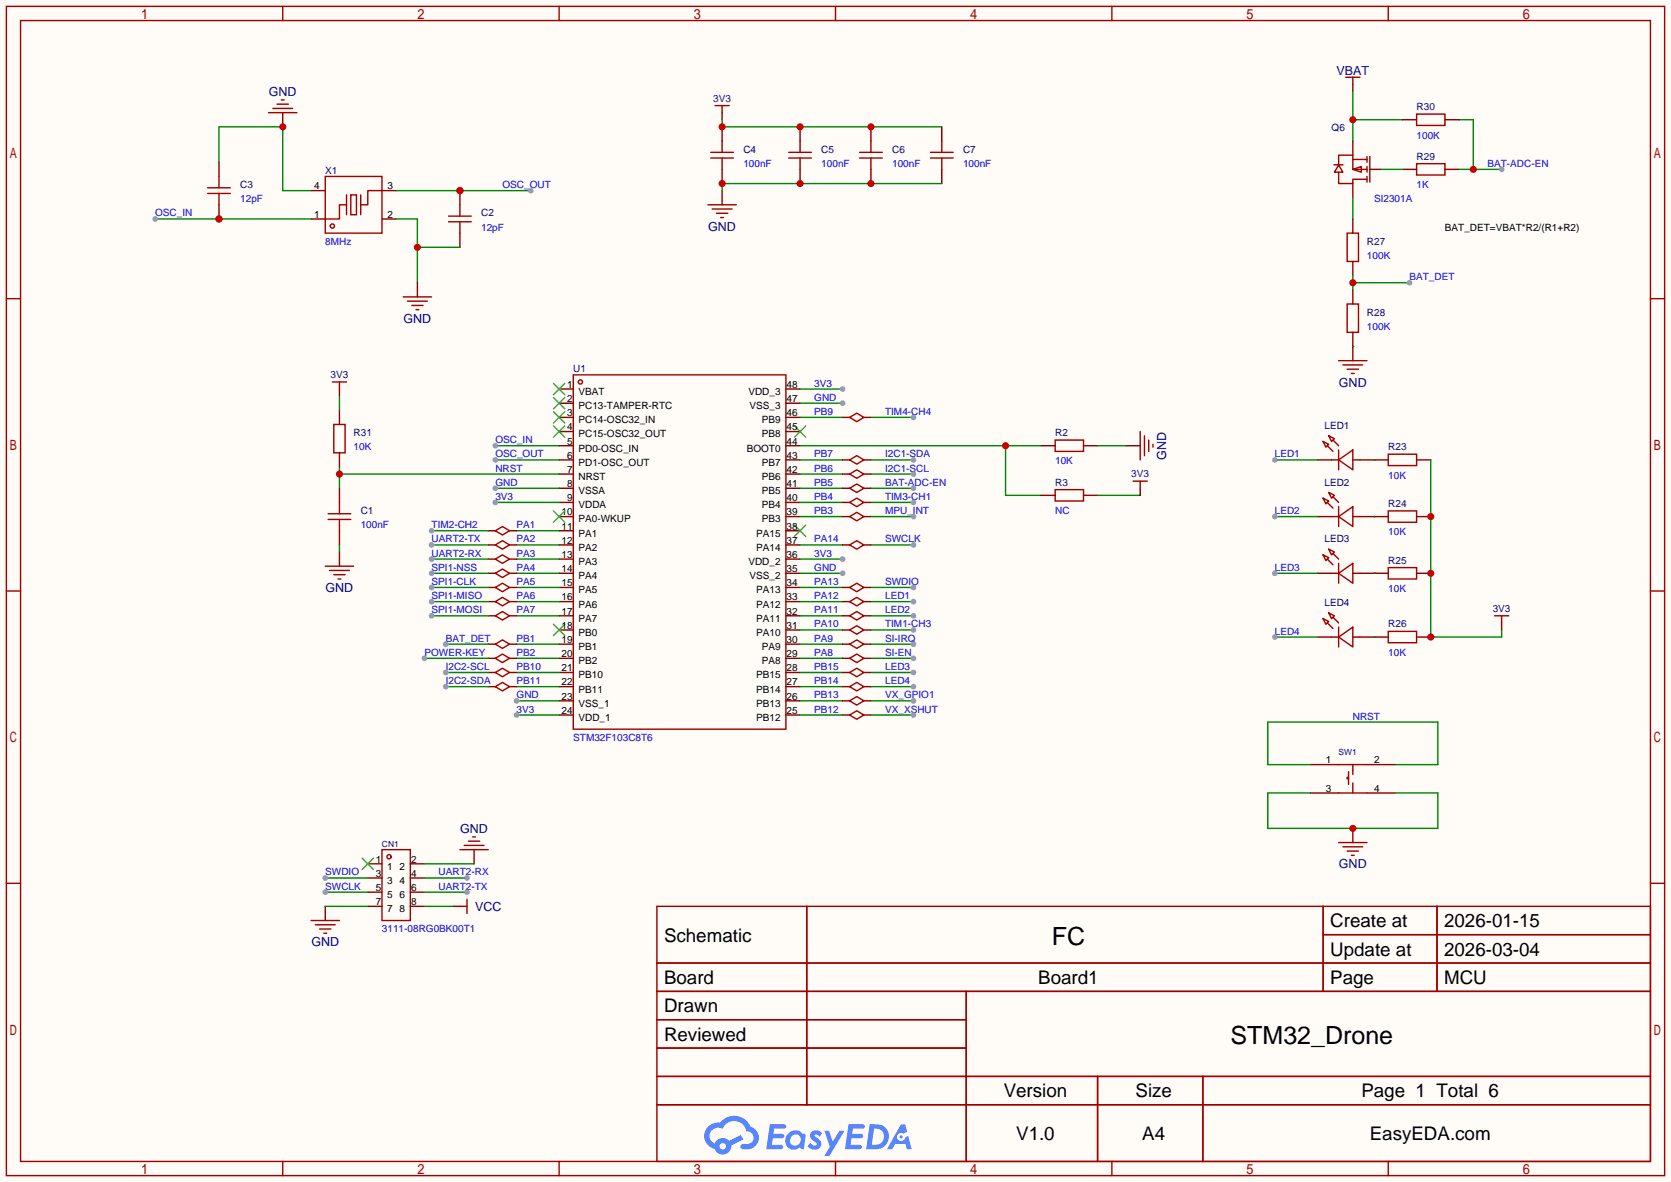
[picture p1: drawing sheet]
<svg xmlns="http://www.w3.org/2000/svg" width="299mm" height="212mm" viewBox="0 0 299 212" stroke-linecap="round" stroke-linejoin="round" font-family="sans-serif">
<path d="M0 0h299.5v211.8h-299.5z" fill="#fffcf7"/>
<g fill="none" stroke="#a10000" stroke-width=".25">
<path d="M1.1 1.1h297.2v209.6h-297.2zM3.7 3.7h292.1v204.5h-292.1zM50.7 1.1v2.6M100.2 1.1v2.6M149.7 1.1v2.6M199.3 1.1v2.6M248.8 1.1v2.6M1.1 53.5h2.6M295.8 53.5h2.5M1.1 105.9h2.6M295.8 105.9h2.5M1.1 158.3h2.6"/>
<path d="M295.8 158.3h2.5M117.7 162.4h178.1v45.8h-178.1zM117.7 172.6h178.1M117.7 177.7h178.1M144.6 162.4v35.6M173.2 177.7v30.5M237.1 162.4v15.3M237.1 167.5h58.7M257.5 162.4v15.3M117.7 182.8h55.5M117.7 192.9h178.1M117.7 187.8h55.5"/>
<path d="M117.7 198h178.1M196.7 192.9v15.3M215.6 192.9v15.3M50.7 208.2v2.5M100.2 208.2v2.5M149.7 208.2v2.5M199.3 208.2v2.5M248.8 208.2v2.5"/>
</g>
<g fill="#5487ff">
<path d="M145.5 202.8a1.3 1.3 0 0 1 1.8 .3l-.4 .6a.54 .54 0 0 0-.9-.2l.1 .2a1.58 1.58 0 0 1 1.1 1.6 1.43 1.43 0 0 1-2.5 .1l.5-.6a.64 .64 0 0 0 .5 .5 .64 .64 0 0 0 .7-.3l-.2-.2a1.6 1.6 0 0 1-1-1.6z"/>
<path d="M147.7 202.7h.9l.7 1.9 1.1-1.9h.9l-2.7 4.5h-.9l1-1.7z"/>
<path d="M138 201.5h1.6a1.31 1.31 0 0 1 1.2 .2 .4 .4 0 0 1-.3 .6h-1.8l-.1 .9h1.6a.4 .4 0 0 1 .4 .4 .4 .4 0 0 1-.4 .4h-1.7l-.2 1.2h.8a1.23 1.23 0 0 1 1.2 .2 .39 .39 0 0 1-.3 .6h-2.7z"/>
<path d="M152.1 201.5h1.6a1.32 1.32 0 0 1 1.3 .2 .39 .39 0 0 1-.4 .6h-1.7l-.2 .9h1.7a.4 .4 0 0 1 .3 .4 .4 .4 0 0 1-.4 .4h-1.7l-.2 1.2h.8a1.23 1.23 0 0 1 1.2 .2 .39 .39 0 0 1-.3 .6h-2.7z"/>
<path d="M161.5 201.5h.7l.4 1.3-.7 .4a.75 .75 0 0 0-1.1 .3 .75 .75 0 0 0 .5 1 .75 .75 0 0 0 .9-.6l.6-.3 .6 2.4h-.9l-.2-1h-1.9l-.5 1h-.9z"/>
<path d="M155.9 201.5l-.7 4.5h1.5a2.27 2.27 0 0 0 2.6-2.3 2.27 2.27 0 0 0-2.7-2.2zM156.6 202.3a1.5 1.5 0 0 1 1.8 1.5 1.5 1.5 0 0 1-1.9 1.4h-.3z"/>
<path d="M141.3 203.1a1.62 1.62 0 0 0-.4 2.1 1.62 1.62 0 0 0 2 .7l.4-.3 .3 .3 .5 .1 .3-2.5-.2-.3h-.4a1.58 1.58 0 0 0-2.5-.1zM141.9 203.6a.98 .98 0 0 1 1.5 .2 .98 .98 0 0 1-.6 1.5 .94 .94 0 0 1-1.2-.4 .94 .94 0 0 1 .3-1.3z"/>
<path d="M126.9 201.9a2.37 2.37 0 0 0 1.2 4 1.54 1.54 0 0 0 1.7 1 1.54 1.54 0 0 0 1.3-1.6l2.1-1.1-.5-.8-2 1.1a1.57 1.57 0 0 0-2.6 .4 1.5 1.5 0 0 1-.8-2.1 1.5 1.5 0 0 1 2.2-.5 2.23 2.23 0 0 1 2.3-1.4 2.23 2.23 0 0 1 2 1.8 1.16 1.16 0 0 1 1.2 1.1 1.16 1.16 0 0 1-1 1.3h-.7a.47 .47 0 0 0-.6 .3 .47 .47 0 0 0 .4 .6 2.23 2.23 0 0 0 2.3-.7 2.23 2.23 0 0 0 .4-2.3 2.16 2.16 0 0 0-1.3-1.1 3.2 3.2 0 0 0-5.4-.7l-1.2 .1zM129 205.4a.58 .58 0 0 1 1.1 0 .58 .58 0 0 1-1.1 0z"/>
<circle cx="161.5" cy="203.8" r=".28"/>
</g>
<g fill="none" stroke="#a10000" stroke-width=".25">
<path d="M102.7 67.2h38.1v63.5h-38.1z"/>
<circle cx="104" cy="68.5" r=".38"/>
</g>
<g fill="none" stroke="#870000" stroke-width=".25">
<path d="M100.2 69.7h2.5M100.2 72.3h2.5M100.2 74.8h2.5M100.2 77.3h2.5M100.2 79.9h2.5M140.8 69.7h2.6M140.8 72.3h2.6M140.8 74.8h2.6M140.8 77.3h2.6M140.8 79.9h2.6M100.2 82.4h2.5M100.2 85h2.5"/>
<path d="M100.2 87.5h2.5M100.2 90h2.5M100.2 92.6h2.5M100.2 95.1h2.5M100.2 97.7h2.5M140.8 82.4h2.6M140.8 85h2.6M140.8 87.5h2.6M140.8 90h2.6M140.8 92.6h2.6M140.8 95.1h2.6M140.8 97.7h2.6"/>
<path d="M100.2 100.2h2.5M100.2 102.7h2.5M100.2 105.3h2.5M100.2 107.8h2.5M100.2 110.4h2.5M100.2 112.9h2.5M100.2 115.4h2.5M100.2 118h2.5M140.8 100.2h2.6M140.8 102.7h2.6M140.8 105.3h2.6M140.8 107.8h2.6"/>
<path d="M140.8 110.4h2.6M140.8 112.9h2.6M140.8 115.4h2.6M140.8 118h2.6M100.2 120.5h2.5M100.2 123.1h2.5M100.2 125.6h2.5M100.2 128.1h2.5M140.8 120.5h2.6M140.8 123.1h2.6M140.8 125.6h2.6M140.8 128.1h2.6"/>
</g>
<g fill="none" stroke="#3c3" stroke-width=".25">
<path d="M99.2 68.7l2 2M99.2 71.2l2 2.1M99.2 73.8l2 2M99.2 76.3l2 2.1M101.2 68.7l-2 2M101.2 71.2l-2 2.1M101.2 73.8l-2 2M101.2 76.3l-2 2.1M142.4 76.3l2 2.1M144.4 76.3l-2 2.1M99.2 91.6l2 2M101.2 91.6l-2 2"/>
<path d="M142.4 94.1l2 2M144.4 94.1l-2 2M99.2 111.9l2 2M101.2 111.9l-2 2"/>
</g>
<path d="M88.8 87.5h11.4" fill="none" stroke="#008700" stroke-width=".25"/>
<circle cx="88.8" cy="87.5" r=".51" fill="#999"/>
<path d="M92.6 125.6h7.6" fill="none" stroke="#008700" stroke-width=".25"/>
<circle cx="92.6" cy="125.6" r=".51" fill="#999"/>
<path d="M143.4 72.3h7.6" fill="none" stroke="#008700" stroke-width=".25"/>
<circle cx="151" cy="72.3" r=".51" fill="#999"/>
<path d="M143.4 102.7h7.6" fill="none" stroke="#008700" stroke-width=".25"/>
<circle cx="151" cy="102.7" r=".51" fill="#999"/>
<path d="M88.8 90h11.4" fill="none" stroke="#008700" stroke-width=".25"/>
<circle cx="88.8" cy="90" r=".51" fill="#999"/>
<path d="M92.6 128.1h7.6" fill="none" stroke="#008700" stroke-width=".25"/>
<circle cx="92.6" cy="128.1" r=".51" fill="#999"/>
<path d="M143.4 100.2h7.6" fill="none" stroke="#008700" stroke-width=".25"/>
<circle cx="151" cy="100.2" r=".51" fill="#999"/>
<path d="M143.4 69.7h7.6" fill="none" stroke="#008700" stroke-width=".25"/>
<circle cx="151" cy="69.7" r=".51" fill="#999"/>
<path d="M60.8 69.7v1.3M60.8 73.5v2.6M60.8 81.2v2.5" fill="none" stroke="#870000" stroke-width=".25"/>
<path d="M59.6 68.5h2.5M59.8 76.1h2v5.1h-2zM60.8 68.5v1.2" fill="none" stroke="#a10000" stroke-width=".25"/>
<path d="M60.8 71v2.5M60.8 83.7v3.8M60.8 85h39.4" fill="none" stroke="#008700" stroke-width=".25"/>
<circle cx="60.8" cy="85" r=".63" fill="#c00"/>
<path d="M60.8 87.5v2.5M60.8 95.1v2.6M60.8 98.9v2.6M234.8 137h5.1M245 137h5.1M234.8 142.1h5.1M242.4 148.5v2.5M245 142.1h5.1" fill="none" stroke="#870000" stroke-width=".25"/>
<g fill="none" stroke="#a10000" stroke-width=".25">
<path d="M58.8 92.1h4.1M58.8 93.1h4.1M60.8 90v2.1M60.8 93.1v2M58.3 101.5h5.1M59.1 102.2h3.5M59.8 103h2M60.6 103.8h.5M239.9 137h5.1M241.7 139.3h-.3v.3h.3M241.7 138.3v2.3M242.4 137v1.8"/>
<path d="M239.9 142.1h5.1M239.9 151h5.1M240.7 151.8h3.5M241.4 152.5h2.1M242.2 153.3h.5M242.4 140.3v1.8"/>
</g>
<path d="M60.8 97.7v1.2M234.8 137h-7.6v-7.6h30.5v7.6h-7.6M234.8 142.1h-7.6v6.4h30.5v-6.4h-7.6" fill="none" stroke="#008700" stroke-width=".25"/>
<circle cx="242.4" cy="148.5" r=".63" fill="#c00"/>
<path d="M55.8 39.2h2.5M55.8 34.2h2.5M68.5 39.2h2.5M68.5 34.2h2.5" fill="none" stroke="#870000" stroke-width=".25"/>
<g fill="none" stroke="#a10000" stroke-width=".25">
<path d="M58.3 31.6h10.2v10.2h-10.2zM62.1 36.7h-1.3v2.5h-2.5M62.1 34.9v3.6M62.9 34.9h1v3.6h-1zM64.6 34.9v3.6M68.5 34.2h-2.6v2.5h-1.3"/>
<circle cx="59.6" cy="40.5" r=".38"/>
</g>
<path d="M88.8 79.9h11.4" fill="none" stroke="#008700" stroke-width=".25"/>
<circle cx="88.8" cy="79.9" r=".51" fill="#999"/>
<path d="M88.8 82.4h11.4" fill="none" stroke="#008700" stroke-width=".25"/>
<circle cx="88.8" cy="82.4" r=".51" fill="#999"/>
<path d="M71 34.2h24.1" fill="none" stroke="#008700" stroke-width=".25"/>
<circle cx="82.4" cy="34.2" r=".63" fill="#c00"/>
<circle cx="95.1" cy="34.2" r=".51" fill="#999"/>
<path d="M27.8 39.2h28" fill="none" stroke="#008700" stroke-width=".25"/>
<circle cx="39.2" cy="39.2" r=".63" fill="#c00"/>
<circle cx="27.8" cy="39.2" r=".51" fill="#999"/>
<path d="M82.4 34.2v2.5" fill="none" stroke="#870000" stroke-width=".25"/>
<circle cx="82.4" cy="34.2" r=".63" fill="#c00"/>
<path d="M82.4 41.8v2.5" fill="none" stroke="#870000" stroke-width=".25"/>
<path d="M80.4 38.7h4.1M80.4 39.8h4.1M82.4 36.7v2M82.4 39.8v2" fill="none" stroke="#a10000" stroke-width=".25"/>
<path d="M71 39.2h3.8v11.5M74.8 44.3h7.6" fill="none" stroke="#008700" stroke-width=".25"/>
<circle cx="74.8" cy="44.3" r=".63" fill="#c00"/>
<path d="M39.2 29.1v2.5M39.2 36.7v2.5M74.8 50.7v2.5" fill="none" stroke="#870000" stroke-width=".25"/>
<path d="M72.3 53.2h5M73 54h3.6M73.8 54.7h2M74.5 55.5h.6" fill="none" stroke="#a10000" stroke-width=".25"/>
<circle cx="39.2" cy="39.2" r=".63" fill="#c00"/>
<path d="M48.9 19.4h3.6M49.7 18.7h2M50.4 17.9h.5M37.2 33.7h4.1M37.2 34.7h4.1M39.2 31.6v2.1M39.2 34.7v2M48.1 20.2h5.1" fill="none" stroke="#a10000" stroke-width=".25"/>
<path d="M50.7 20.2v2.5" fill="none" stroke="#870000" stroke-width=".25"/>
<path d="M39.2 29.1v-6.4h11.5v11.5h5.1" fill="none" stroke="#008700" stroke-width=".25"/>
<circle cx="50.7" cy="22.7" r=".63" fill="#c00"/>
<path d="M143.4 105.3h7.6M156.1 105.3h7.6" fill="none" stroke="#008700" stroke-width=".25"/>
<path d="M151 105.3h1.3M154.8 105.3h1.3" fill="none" stroke="#870000" stroke-width=".25"/>
<path d="M152.3 105.3l1.2-.8 1.3 .8-1.3 .7z" fill="none" stroke="#a10000" stroke-width=".25"/>
<circle cx="163.7" cy="105.3" r=".51" fill="#999"/>
<path d="M143.4 97.7h7.6M156.1 97.7h7.6" fill="none" stroke="#008700" stroke-width=".25"/>
<path d="M151 97.7h1.3M154.8 97.7h1.3" fill="none" stroke="#870000" stroke-width=".25"/>
<path d="M152.3 97.7l1.2-.8 1.3 .8-1.3 .7z" fill="none" stroke="#a10000" stroke-width=".25"/>
<circle cx="163.7" cy="97.7" r=".51" fill="#999"/>
<path d="M189.1 78.9h5.1v2h-5.1z" fill="none" stroke="#a10000" stroke-width=".25"/>
<path d="M186.6 79.9h2.5M194.2 79.9h2.5" fill="none" stroke="#870000" stroke-width=".25"/>
<path d="M143.4 79.9h43.2M180.2 79.9v8.9h6.4" fill="none" stroke="#008700" stroke-width=".25"/>
<circle cx="180.2" cy="79.9" r=".63" fill="#c00"/>
<g fill="none" stroke="#870000" stroke-width=".25">
<path d="M201.8 79.9h2.5M186.6 88.8h2.5M194.2 88.8h2.5M204.3 87.5v1.3M65.9 154.8h2.6M65.9 157.4h2.6M65.9 159.9h2.6M73.5 154.8h2.6M73.5 157.4h2.6M73.5 159.9h2.6M85 152.3v2.5M58.3 162.4v2.6"/>
<path d="M65.9 162.4h2.6M73.5 162.4h2.6M81.2 162.4h1.2"/>
</g>
<g fill="none" stroke="#a10000" stroke-width=".25">
<path d="M204.3 77.3v5.1M205.1 78.1v3.6M205.9 78.9v2M206.6 79.6v.5M189.1 87.8h5.1v2h-5.1zM203.1 86.2h2.5M204.3 86.2v1.3M68.5 152.3h5v12.7h-5zM82.4 152.3h5.1M83.2 151.5h3.5M83.9 150.7h2.1M84.7 150h.5"/>
<path d="M55.8 165h5M56.5 165.7h3.6M57.3 166.5h2M58 167.3h.5M82.4 162.4h1.3M83.7 161.2v2.5"/>
<circle cx="69.7" cy="153.5" r=".38"/>
</g>
<path d="M196.7 79.9h5.1M196.7 88.8h7.6M76.1 154.8h8.9M76.1 159.9h7.6M58.3 162.4h7.6M76.1 162.4h5.1" fill="none" stroke="#008700" stroke-width=".25"/>
<path d="M64.9 153.8l2 2M66.9 153.8l-2 2" fill="none" stroke="#3c3" stroke-width=".25"/>
<circle cx="83.7" cy="159.9" r=".51" fill="#999"/>
<path d="M76.1 157.4h7.6" fill="none" stroke="#008700" stroke-width=".25"/>
<circle cx="83.7" cy="157.4" r=".51" fill="#999"/>
<path d="M58.3 157.4h7.6" fill="none" stroke="#008700" stroke-width=".25"/>
<circle cx="58.3" cy="157.4" r=".51" fill="#999"/>
<path d="M58.3 159.9h7.6" fill="none" stroke="#008700" stroke-width=".25"/>
<circle cx="58.3" cy="159.9" r=".51" fill="#999"/>
<path d="M77.3 97.7h10.2M92.6 97.7h7.6M92.6 100.2h7.6" fill="none" stroke="#008700" stroke-width=".25"/>
<path d="M87.5 97.7h1.3M91.3 97.7h1.3M87.5 100.2h1.3M91.3 100.2h1.3" fill="none" stroke="#870000" stroke-width=".25"/>
<path d="M88.8 97.7l1.2-.8 1.3 .8-1.3 .7zM88.8 100.2l1.2-.8 1.3 .8-1.3 .8z" fill="none" stroke="#a10000" stroke-width=".25"/>
<circle cx="77.3" cy="97.7" r=".51" fill="#999"/>
<path d="M77.3 100.2h10.2" fill="none" stroke="#008700" stroke-width=".25"/>
<circle cx="77.3" cy="100.2" r=".51" fill="#999"/>
<path d="M129.4 20.2v1.3M129.4 22.7v2.6M129.4 30.4v2.5M129.4 34.2v2.5M143.4 22.7v2.6M143.4 30.4v2.5M156.1 22.7v2.6M156.1 30.4v2.5M168.8 22.7v2.6M168.8 30.4v2.5" fill="none" stroke="#870000" stroke-width=".25"/>
<g fill="none" stroke="#a10000" stroke-width=".25">
<path d="M128.1 18.9h2.6M129.4 18.9v1.3M126.9 36.7h5.1M127.4 27.3h4M127.4 28.3h4M127.6 37.5h3.6M128.4 38.2h2M129.2 39h.5M129.4 25.3v2M129.4 28.3v2.1M141.4 27.3h4M141.4 28.3h4"/>
<path d="M143.4 25.3v2M143.4 28.3v2.1M154.1 27.3h4M154.1 28.3h4M156.1 25.3v2M156.1 28.3v2.1M166.8 27.3h4M166.8 28.3h4M168.8 25.3v2M168.8 28.3v2.1"/>
</g>
<path d="M168.8 32.9h-39.4v1.3" fill="none" stroke="#008700" stroke-width=".25"/>
<g fill="#c00">
<circle cx="129.4" cy="32.9" r=".63"/>
<circle cx="143.4" cy="32.9" r=".63"/>
<circle cx="156.1" cy="32.9" r=".63"/>
</g>
<path d="M129.4 21.5v1.2h39.4" fill="none" stroke="#008700" stroke-width=".25"/>
<g fill="#c00">
<circle cx="129.4" cy="22.7" r=".63"/>
<circle cx="143.4" cy="22.7" r=".63"/>
<circle cx="156.1" cy="22.7" r=".63"/>
</g>
<path d="M143.4 85h7.6M143.4 82.4h7.6M156.1 82.4h7.6" fill="none" stroke="#008700" stroke-width=".25"/>
<path d="M151 82.4h1.3M151 85h1.3M154.8 82.4h1.3M154.8 85h1.3" fill="none" stroke="#870000" stroke-width=".25"/>
<path d="M152.3 82.4l1.2-.7 1.3 .7-1.3 .8zM152.3 85l1.2-.8 1.3 .8-1.3 .7z" fill="none" stroke="#a10000" stroke-width=".25"/>
<circle cx="163.7" cy="82.4" r=".51" fill="#999"/>
<path d="M156.1 85h7.6" fill="none" stroke="#008700" stroke-width=".25"/>
<circle cx="163.7" cy="85" r=".51" fill="#999"/>
<path d="M143.4 92.6h7.6M156.1 92.6h7.6" fill="none" stroke="#008700" stroke-width=".25"/>
<path d="M151 92.6h1.3M154.8 92.6h1.3" fill="none" stroke="#870000" stroke-width=".25"/>
<path d="M152.3 92.6l1.2-.8 1.3 .8-1.3 .7z" fill="none" stroke="#a10000" stroke-width=".25"/>
<circle cx="163.7" cy="92.6" r=".51" fill="#999"/>
<path d="M79.9 123.1h7.6M92.6 120.5h7.6M92.6 123.1h7.6" fill="none" stroke="#008700" stroke-width=".25"/>
<path d="M87.5 120.5h1.3M87.5 123.1h1.3M91.3 120.5h1.3M91.3 123.1h1.3" fill="none" stroke="#870000" stroke-width=".25"/>
<path d="M88.8 120.5l1.2-.7 1.3 .7-1.3 .8zM88.8 123.1l1.2-.8 1.3 .8-1.3 .7z" fill="none" stroke="#a10000" stroke-width=".25"/>
<circle cx="79.9" cy="123.1" r=".51" fill="#999"/>
<path d="M79.9 120.5h7.6" fill="none" stroke="#008700" stroke-width=".25"/>
<circle cx="79.9" cy="120.5" r=".51" fill="#999"/>
<path d="M76.1 118h11.4M92.6 118h7.6" fill="none" stroke="#008700" stroke-width=".25"/>
<path d="M87.5 118h1.3M91.3 118h1.3" fill="none" stroke="#870000" stroke-width=".25"/>
<path d="M88.8 118l1.2-.8 1.3 .8-1.3 .7z" fill="none" stroke="#a10000" stroke-width=".25"/>
<circle cx="76.1" cy="118" r=".51" fill="#999"/>
<path d="M143.4 112.9h7.6M156.1 112.9h7.6" fill="none" stroke="#008700" stroke-width=".25"/>
<path d="M151 112.9h1.3M154.8 112.9h1.3" fill="none" stroke="#870000" stroke-width=".25"/>
<path d="M152.3 112.9l1.2-.8 1.3 .8-1.3 .8z" fill="none" stroke="#a10000" stroke-width=".25"/>
<circle cx="163.7" cy="112.9" r=".51" fill="#999"/>
<path d="M77.3 95.1h10.2M92.6 95.1h7.6" fill="none" stroke="#008700" stroke-width=".25"/>
<path d="M87.5 95.1h1.3M91.3 95.1h1.3" fill="none" stroke="#870000" stroke-width=".25"/>
<path d="M88.8 95.1l1.2-.7 1.3 .7-1.3 .8z" fill="none" stroke="#a10000" stroke-width=".25"/>
<circle cx="77.3" cy="95.1" r=".51" fill="#999"/>
<path d="M143.4 90h7.6M156.1 90h7.6" fill="none" stroke="#008700" stroke-width=".25"/>
<path d="M151 90h1.3M154.8 90h1.3" fill="none" stroke="#870000" stroke-width=".25"/>
<path d="M152.3 90l1.2-.7 1.3 .7-1.3 .8z" fill="none" stroke="#a10000" stroke-width=".25"/>
<circle cx="163.7" cy="90" r=".51" fill="#999"/>
<path d="M143.4 74.8h7.6M156.1 74.8h7.6" fill="none" stroke="#008700" stroke-width=".25"/>
<path d="M151 74.8h1.3M154.8 74.8h1.3" fill="none" stroke="#870000" stroke-width=".25"/>
<path d="M152.3 74.8l1.2-.8 1.3 .8-1.3 .8z" fill="none" stroke="#a10000" stroke-width=".25"/>
<circle cx="163.7" cy="74.8" r=".51" fill="#999"/>
<g fill="none" stroke="#870000" stroke-width=".25">
<path d="M236.1 82.4h2.5M236.1 92.6h2.5M243.7 82.4h5.1M243.7 92.6h5.1M253.9 82.4h2.5M253.9 92.6h2.5M236.1 102.7h2.5M236.1 114.2h2.5M243.7 102.7h5.1M243.7 114.2h5.1M253.9 102.7h2.5M253.9 114.2h2.5"/>
<path d="M269.1 111.6v1.3"/>
</g>
<g fill="none" stroke="#a10000" stroke-width=".25">
<path d="M237.1 79.1l1 .5-.5 .5zM237.9 79.9l1 1M238.1 78.1l1 .5-.5 .5zM238.9 78.9l1 1M237.1 89.3l1 .5-.5 .5zM237.1 99.4l1 .5-.5 .6zM237.9 90l1 1.1M238.1 88.3l1 .5-.5 .5zM238.1 98.4l1 .5-.5 .5zM238.6 82.4h1.3M238.6 92.6h1.3M238.9 89l1 1"/>
<path d="M238.9 99.2l1 1M239.9 82.4l2.5-1.8v3.6zM239.9 92.6l2.5-1.8v3.6zM239.9 80.6v3.6M239.9 90.8v3.6M242.4 82.4h1.3M242.4 92.6h1.3M248.8 81.4h5.1v2h-5.1zM248.8 91.6h5.1v2h-5.1zM237.1 110.9l1 .5-.5 .5zM237.9 100.2l1 1M237.9 111.6l1 1"/>
<path d="M238.1 109.9l1 .5-.5 .5zM238.6 102.7h1.3M238.6 114.2h1.3M238.9 110.6l1 1M239.9 102.7l2.5-1.7v3.5zM239.9 114.2l2.5-1.8v3.6zM239.9 101v3.5M239.9 112.4v3.6M242.4 102.7h1.3M242.4 114.2h1.3M248.8 101.7h5.1v2.1h-5.1zM248.8 113.2h5.1v2h-5.1z"/>
<path d="M267.8 110.4h2.6M269.1 110.4v1.2"/>
</g>
<path d="M246.3 82.4h.1M246.3 92.6h.1M256.4 82.4v31.8h12.7v-1.3M246.3 102.7h.1M246.3 114.2h.1" fill="none" stroke="#008700" stroke-width=".25"/>
<g fill="#c00">
<circle cx="256.4" cy="92.6" r=".63"/>
<circle cx="256.4" cy="102.7" r=".63"/>
<circle cx="256.4" cy="114.2" r=".63"/>
</g>
<path d="M228.5 82.4h7.6" fill="none" stroke="#008700" stroke-width=".25"/>
<circle cx="228.5" cy="82.4" r=".51" fill="#999"/>
<path d="M228.5 92.6h7.6" fill="none" stroke="#008700" stroke-width=".25"/>
<circle cx="228.5" cy="92.6" r=".51" fill="#999"/>
<path d="M228.5 102.7h7.6" fill="none" stroke="#008700" stroke-width=".25"/>
<circle cx="228.5" cy="102.7" r=".51" fill="#999"/>
<path d="M228.5 114.2h7.6" fill="none" stroke="#008700" stroke-width=".25"/>
<circle cx="228.5" cy="114.2" r=".51" fill="#999"/>
<path d="M143.4 107.8h7.6M143.4 110.4h7.6M156.1 107.8h7.6M143.4 123.1h7.6M143.4 120.5h7.6" fill="none" stroke="#008700" stroke-width=".25"/>
<path d="M151 110.4h1.3M151 107.8h1.3M154.8 110.4h1.3M154.8 107.8h1.3M151 120.5h1.3M151 123.1h1.3M154.8 120.5h1.3M154.8 123.1h1.3" fill="none" stroke="#870000" stroke-width=".25"/>
<path d="M152.3 110.4l1.2-.8 1.3 .8-1.3 .7zM152.3 107.8l1.2-.7 1.3 .7-1.3 .8zM152.3 120.5l1.2-.7 1.3 .7-1.3 .8zM152.3 123.1l1.2-.8 1.3 .8-1.3 .7z" fill="none" stroke="#a10000" stroke-width=".25"/>
<circle cx="163.7" cy="107.8" r=".51" fill="#999"/>
<path d="M156.1 110.4h7.6" fill="none" stroke="#008700" stroke-width=".25"/>
<circle cx="163.7" cy="110.4" r=".51" fill="#999"/>
<path d="M156.1 120.5h7.6" fill="none" stroke="#008700" stroke-width=".25"/>
<circle cx="163.7" cy="120.5" r=".51" fill="#999"/>
<path d="M156.1 123.1h7.6" fill="none" stroke="#008700" stroke-width=".25"/>
<circle cx="163.7" cy="123.1" r=".51" fill="#999"/>
<path d="M241.2 13.8h2.5M242.4 13.8v1.3M239.1 29.5h1.6M239.9 29.6v-1.8h2.5v2.6h2.6M239.9 30.9v2h2.5v-.8h2.6M239.9 29.6l.8 1.3h-1.6zM242.4 30.4l1.6-.6v1.1zM242.4 28.6h2.6M245 28.1v1M245 29.8v1.1M245 31.6v1M245.5 28.1v4.5" fill="none" stroke="#a10000" stroke-width=".25"/>
<path d="M242.4 15.1v1.3M242.4 25.3v2.5M242.4 32.9v2.5M245.5 30.4h2" fill="none" stroke="#870000" stroke-width=".25"/>
<path d="M242.4 16.4v8.9M242.4 21.5h8.9" fill="none" stroke="#008700" stroke-width=".25"/>
<circle cx="242.4" cy="21.5" r=".63" fill="#c00"/>
<path d="M241.4 41.8h2.1v5.1h-2.1zM241.4 54.5h2.1v5.1h-2.1z" fill="none" stroke="#a10000" stroke-width=".25"/>
<path d="M242.4 39.2v2.6M242.4 46.9v2.5M242.4 51.9v2.6M242.4 59.6v2.5" fill="none" stroke="#870000" stroke-width=".25"/>
<path d="M242.4 49.4v2.5M242.4 50.7h10.2" fill="none" stroke="#008700" stroke-width=".25"/>
<circle cx="242.4" cy="50.7" r=".63" fill="#c00"/>
<circle cx="252.6" cy="50.7" r=".51" fill="#999"/>
<path d="M242.4 35.4v3.8M261.5 30.4h7.6M261.5 21.5h2.5v8.9M242.4 62.1h.1" fill="none" stroke="#008700" stroke-width=".25"/>
<path d="M251.3 30.4h2.6M259 30.4h2.5M242.4 62.1v2.5" fill="none" stroke="#870000" stroke-width=".25"/>
<path d="M253.9 29.3h5.1v2.1h-5.1zM239.9 64.6h5.1M240.7 65.4h3.5M241.4 66.2h2.1M242.2 66.9h.5" fill="none" stroke="#a10000" stroke-width=".25"/>
<circle cx="264" cy="30.4" r=".63" fill="#c00"/>
<circle cx="269.1" cy="30.4" r=".51" fill="#999"/>
<path d="M247.5 30.4h3.8M143.4 87.5h7.6M156.1 87.5h7.6" fill="none" stroke="#008700" stroke-width=".25"/>
<path d="M253.9 20.4h5.1v2.1h-5.1zM152.3 87.5l1.2-.8 1.3 .8-1.3 .8z" fill="none" stroke="#a10000" stroke-width=".25"/>
<path d="M251.3 21.5h2.6M259 21.5h2.5M151 87.5h1.3M154.8 87.5h1.3" fill="none" stroke="#870000" stroke-width=".25"/>
<circle cx="163.7" cy="87.5" r=".51" fill="#999"/>
<path d="M79.9 115.4h7.6M92.6 115.4h7.6" fill="none" stroke="#008700" stroke-width=".25"/>
<path d="M87.5 115.4h1.3M91.3 115.4h1.3" fill="none" stroke="#870000" stroke-width=".25"/>
<path d="M88.8 115.4l1.2-.7 1.3 .7-1.3 .8z" fill="none" stroke="#a10000" stroke-width=".25"/>
<circle cx="79.9" cy="115.4" r=".51" fill="#999"/>
<path d="M77.3 102.7h10.2M92.6 102.7h7.6M92.6 105.3h7.6M92.6 107.8h7.6M92.6 110.4h7.6M143.4 115.4h7.6M143.4 118h7.6" fill="none" stroke="#008700" stroke-width=".25"/>
<path d="M87.5 102.7h1.3M87.5 105.3h1.3M87.5 107.8h1.3M87.5 110.4h1.3M91.3 102.7h1.3M91.3 105.3h1.3M91.3 107.8h1.3M91.3 110.4h1.3M151 115.4h1.3M151 118h1.3M154.8 115.4h1.3M154.8 118h1.3" fill="none" stroke="#870000" stroke-width=".25"/>
<path d="M88.8 102.7l1.2-.7 1.3 .7-1.3 .8zM88.8 105.3l1.2-.8 1.3 .8-1.3 .7zM88.8 107.8l1.2-.7 1.3 .7-1.3 .8zM88.8 110.4l1.2-.8 1.3 .8-1.3 .7zM152.3 115.4l1.2-.7 1.3 .7-1.3 .8zM152.3 118l1.2-.8 1.3 .8-1.3 .7z" fill="none" stroke="#a10000" stroke-width=".25"/>
<circle cx="77.3" cy="102.7" r=".51" fill="#999"/>
<path d="M77.3 105.3h10.2" fill="none" stroke="#008700" stroke-width=".25"/>
<circle cx="77.3" cy="105.3" r=".51" fill="#999"/>
<path d="M77.3 107.8h10.2" fill="none" stroke="#008700" stroke-width=".25"/>
<circle cx="77.3" cy="107.8" r=".51" fill="#999"/>
<path d="M77.3 110.4h10.2" fill="none" stroke="#008700" stroke-width=".25"/>
<circle cx="77.3" cy="110.4" r=".51" fill="#999"/>
<path d="M156.1 118h7.6" fill="none" stroke="#008700" stroke-width=".25"/>
<circle cx="163.7" cy="118" r=".51" fill="#999"/>
<path d="M156.1 115.4h7.6" fill="none" stroke="#008700" stroke-width=".25"/>
<circle cx="163.7" cy="115.4" r=".51" fill="#999"/>
<path d="M143.4 128.1h7.6M143.4 125.6h7.6M156.1 125.6h7.6" fill="none" stroke="#008700" stroke-width=".25"/>
<path d="M151 125.6h1.3M151 128.1h1.3M154.8 125.6h1.3M154.8 128.1h1.3" fill="none" stroke="#870000" stroke-width=".25"/>
<path d="M152.3 125.6l1.2-.8 1.3 .8-1.3 .8zM152.3 128.1l1.2-.7 1.3 .7-1.3 .8z" fill="none" stroke="#a10000" stroke-width=".25"/>
<circle cx="163.7" cy="125.6" r=".51" fill="#999"/>
<path d="M156.1 128.1h7.6" fill="none" stroke="#008700" stroke-width=".25"/>
<circle cx="163.7" cy="128.1" r=".51" fill="#999"/>
<g font-size="4.5">
<text x="188.5" y="169.3">FC</text>
<text x="220.5" y="187.1">STM32_Drone</text>
</g>
<g font-size="3.4">
<text x="238.4" y="166.2">Create at</text>
<text x="258.8" y="166.2">2026-01-15</text>
<text x="119" y="168.7">Schematic</text>
<text x="238.4" y="171.3">Update at</text>
<text x="258.8" y="171.3">2026-03-04</text>
<text x="119" y="176.4">Board</text>
<text x="186.1" y="176.4">Board1</text>
<text x="238.4" y="176.4">Page</text>
<text x="258.8" y="176.4">MCU</text>
<text x="119" y="181.4">Drawn</text>
<text x="119" y="186.5">Reviewed</text>
<text x="179.9" y="196.7">Version</text>
<text x="203.5" y="196.7">Size</text>
<text x="244" y="196.7">Page 1 Total 6</text>
<text x="182.1" y="204.3">V1.0</text>
<text x="204.7" y="204.3">A4</text>
<text x="245.5" y="204.3">EasyEDA.com</text>
</g>
<g font-size="2.2" fill="#000080">
<text x="48.2" y="17.2">GND</text>
<text x="239.5" y="13.4">VBAT</text>
<text x="126.9" y="41.3">GND</text>
<text x="72.3" y="57.8">GND</text>
<text x="240" y="69.3">GND</text>
<text x="209" y="82.4" transform="rotate(-90 209 82.4)">GND</text>
<text x="58.3" y="106.1">GND</text>
<text x="82.5" y="149.3">GND</text>
<text x="240" y="155.6">GND</text>
<text x="85.1" y="163.3">VCC</text>
<text x="55.8" y="169.6">GND</text>
</g>
<g font-size="1.8" fill="#000080">
<text x="127.8" y="18.2">3V3</text>
<text x="238.6" y="23.6">Q6</text>
<text x="253.9" y="19.7">R30</text>
<text x="133.2" y="27.4">C4</text>
<text x="147.2" y="27.4">C5</text>
<text x="159.9" y="27.4">C6</text>
<text x="172.6" y="27.4">C7</text>
<text x="253.9" y="28.6">R29</text>
<text x="43.1" y="33.7">C3</text>
<text x="58.3" y="31.2">X1</text>
<text x="86.2" y="38.8">C2</text>
<text x="245" y="43.9">R27</text>
<text x="245" y="56.6">R28</text>
<text x="59.2" y="67.8">3V3</text>
<text x="102.7" y="66.7">U1</text>
<text x="237.4" y="76.9">LED1</text>
<text x="63.4" y="78.2">R31</text>
<text x="189.1" y="78.2">R2</text>
<text x="248.8" y="80.7">R23</text>
<text x="189.1" y="87.1">R3</text>
<text x="202.7" y="85.5">3V3</text>
<text x="237.4" y="87.1">LED2</text>
<text x="64.6" y="92.1">C1</text>
<text x="248.8" y="90.9">R24</text>
<text x="237.4" y="97.2">LED3</text>
<text x="248.8" y="101">R25</text>
<text x="237.4" y="108.6">LED4</text>
<text x="248.8" y="112.5">R26</text>
<text x="267.5" y="109.7">3V3</text>
</g>
<g font-size="1.8" fill="#00f">
<text x="133.2" y="29.9">100nF</text>
<text x="147.2" y="29.9">100nF</text>
<text x="159.9" y="29.9">100nF</text>
<text x="172.6" y="29.9">100nF</text>
<text x="253.9" y="24.8">100K</text>
<text x="266.6" y="29.9">BAT-ADC-EN</text>
<text x="90" y="33.7">OSC_OUT</text>
<text x="253.9" y="33.7">1K</text>
<text x="27.8" y="38.8">OSC_IN</text>
<text x="43.1" y="36.3">12pF</text>
<text x="86.2" y="41.3">12pF</text>
<text x="246.3" y="36.3">SI2301A</text>
<text x="58.3" y="43.9">8MHz</text>
<text x="245" y="46.4">100K</text>
<text x="252.6" y="50.2">BAT_DET</text>
<text x="245" y="59.1">100K</text>
<text x="145.9" y="71.8">GND</text>
<text x="145.9" y="69.3">3V3</text>
<text x="145.9" y="74.4">PB9</text>
<text x="158.6" y="74.4">TIM4-CH4</text>
<text x="63.4" y="80.7">10K</text>
<text x="88.8" y="79.4">OSC_IN</text>
<text x="88.8" y="82">OSC_OUT</text>
<text x="145.9" y="82">PB7</text>
<text x="158.6" y="82">I2C1-SDA</text>
<text x="189.1" y="83.2">10K</text>
<text x="228.5" y="82">LED1</text>
<text x="88.8" y="87.1">GND</text>
<text x="88.8" y="89.6">3V3</text>
<text x="88.8" y="84.5">NRST</text>
<text x="145.9" y="84.5">PB6</text>
<text x="145.9" y="89.6">PB4</text>
<text x="145.9" y="87.1">PB5</text>
<text x="158.6" y="84.5">I2C1-SCL</text>
<text x="158.6" y="89.6">TIM3-CH1</text>
<text x="158.6" y="87.1">BAT-ADC-EN</text>
<text x="248.8" y="85.8">10K</text>
<text x="64.6" y="94.7">100nF</text>
<text x="77.3" y="94.7">TIM2-CH2</text>
<text x="92.6" y="94.7">PA1</text>
<text x="145.9" y="92.1">PB3</text>
<text x="158.6" y="92.1">MPU_INT</text>
<text x="189.1" y="92.1">NC</text>
<text x="228.5" y="92.1">LED2</text>
<text x="248.8" y="95.9">10K</text>
<text x="77.3" y="97.2">UART2-TX</text>
<text x="77.3" y="99.8">UART2-RX</text>
<text x="92.6" y="97.2">PA2</text>
<text x="92.6" y="99.8">PA3</text>
<text x="145.9" y="99.8">3V3</text>
<text x="145.9" y="97.2">PA14</text>
<text x="158.6" y="97.2">SWCLK</text>
<text x="77.3" y="102.3">SPI1-NSS</text>
<text x="77.3" y="104.8">SPI1-CLK</text>
<text x="77.3" y="107.4">SPI1-MISO</text>
<text x="92.6" y="102.3">PA4</text>
<text x="92.6" y="104.8">PA5</text>
<text x="92.6" y="107.4">PA6</text>
<text x="145.9" y="102.3">GND</text>
<text x="145.9" y="104.8">PA13</text>
<text x="145.9" y="107.4">PA12</text>
<text x="158.6" y="104.8">SWDIO</text>
<text x="158.6" y="107.4">LED1</text>
<text x="228.5" y="102.3">LED3</text>
<text x="248.8" y="106.1">10K</text>
<text x="77.3" y="109.9">SPI1-MOSI</text>
<text x="92.6" y="109.9">PA7</text>
<text x="145.9" y="112.5">PA10</text>
<text x="145.9" y="109.9">PA11</text>
<text x="158.6" y="112.5">TIM1-CH3</text>
<text x="158.6" y="109.9">LED2</text>
<text x="228.5" y="113.7">LED4</text>
<text x="76.1" y="117.5">POWER-KEY</text>
<text x="79.9" y="115">BAT_DET</text>
<text x="92.6" y="117.5">PB2</text>
<text x="92.6" y="115">PB1</text>
<text x="145.9" y="115">PA9</text>
<text x="145.9" y="117.5">PA8</text>
<text x="158.6" y="117.5">SI-EN</text>
<text x="158.6" y="115">SI-IRQ</text>
<text x="248.8" y="117.5">10K</text>
<text x="79.9" y="122.6">I2C2-SDA</text>
<text x="79.9" y="120.1">I2C2-SCL</text>
<text x="92.6" y="125.2">GND</text>
<text x="92.6" y="120.1">PB10</text>
<text x="92.6" y="122.6">PB11</text>
<text x="145.9" y="122.6">PB14</text>
<text x="145.9" y="120.1">PB15</text>
<text x="145.9" y="125.2">PB13</text>
<text x="158.6" y="120.1">LED3</text>
<text x="158.6" y="122.6">LED4</text>
<text x="158.6" y="125.2">VX_GPIO1</text>
<text x="92.6" y="127.7">3V3</text>
<text x="145.9" y="127.7">PB12</text>
<text x="158.6" y="127.7">VX_XSHUT</text>
<text x="242.4" y="129">NRST</text>
<text x="102.7" y="132.8">STM32F103C8T6</text>
<text x="58.3" y="156.9">SWDIO</text>
<text x="58.3" y="159.4">SWCLK</text>
<text x="78.6" y="159.4">UART2-TX</text>
<text x="78.6" y="156.9">UART2-RX</text>
<text x="68.5" y="167.1">3111-08RG0BK00T1</text>
</g>
<g font-size="1.8">
<text x="56.3" y="33.9">4</text>
<text x="69.5" y="33.9">3</text>
<text x="56.3" y="39">1</text>
<text x="69.5" y="39">2</text>
<text x="259" y="41.3">BAT_DET=VBAT*R2/(R1+R2)</text>
<text x="101.6" y="69.5">1</text>
<text x="103.7" y="70.8">VBAT</text>
<text x="134.1" y="70.8">VDD_3</text>
<text x="141" y="69.5">48</text>
<text x="101.6" y="72">2</text>
<text x="101.6" y="74.6">3</text>
<text x="101.6" y="77.1">4</text>
<text x="103.7" y="73.3">PC13-TAMPER-RTC</text>
<text x="103.7" y="75.9">PC14-OSC32_IN</text>
<text x="134.3" y="73.3">VSS_3</text>
<text x="136.5" y="75.9">PB9</text>
<text x="141" y="77.1">45</text>
<text x="141" y="74.6">46</text>
<text x="141" y="72">47</text>
<text x="101.6" y="79.7">5</text>
<text x="101.6" y="82.2">6</text>
<text x="103.7" y="78.4">PC15-OSC32_OUT</text>
<text x="103.7" y="80.9">PD0-OSC_IN</text>
<text x="103.7" y="83.5">PD1-OSC_OUT</text>
<text x="133.8" y="80.9">BOOT0</text>
<text x="136.5" y="83.5">PB7</text>
<text x="136.5" y="78.4">PB8</text>
<text x="141" y="82.2">43</text>
<text x="141" y="79.7">44</text>
<text x="101.6" y="84.7">7</text>
<text x="101.6" y="87.3">8</text>
<text x="101.6" y="89.8">9</text>
<text x="103.7" y="86">NRST</text>
<text x="103.7" y="88.6">VSSA</text>
<text x="136.5" y="88.6">PB5</text>
<text x="136.5" y="86">PB6</text>
<text x="141" y="89.8">40</text>
<text x="141" y="87.3">41</text>
<text x="141" y="84.7">42</text>
<text x="100.6" y="92.4">10</text>
<text x="100.6" y="94.9">11</text>
<text x="103.7" y="91.1">VDDA</text>
<text x="103.7" y="93.6">PA0-WKUP</text>
<text x="136.5" y="93.6">PB3</text>
<text x="136.5" y="91.1">PB4</text>
<text x="141" y="94.9">38</text>
<text x="141" y="92.4">39</text>
<text x="100.6" y="97.4">12</text>
<text x="100.6" y="100">13</text>
<text x="103.7" y="96.2">PA1</text>
<text x="103.7" y="98.7">PA2</text>
<text x="103.7" y="101.3">PA3</text>
<text x="134.1" y="101.3">VDD_2</text>
<text x="135.5" y="98.7">PA14</text>
<text x="135.5" y="96.2">PA15</text>
<text x="141" y="100">36</text>
<text x="141" y="97.4">37</text>
<text x="100.6" y="102.5">14</text>
<text x="100.6" y="105.1">15</text>
<text x="100.6" y="107.6">16</text>
<text x="103.7" y="103.8">PA4</text>
<text x="103.7" y="106.3">PA5</text>
<text x="134.3" y="103.8">VSS_2</text>
<text x="135.5" y="106.3">PA13</text>
<text x="141" y="107.6">33</text>
<text x="141" y="105.1">34</text>
<text x="141" y="102.5">35</text>
<text x="100.6" y="110.1">17</text>
<text x="100.6" y="112.7">18</text>
<text x="103.7" y="108.9">PA6</text>
<text x="103.7" y="111.4">PA7</text>
<text x="103.7" y="114">PB0</text>
<text x="135.5" y="114">PA10</text>
<text x="135.5" y="111.4">PA11</text>
<text x="135.5" y="108.9">PA12</text>
<text x="141" y="112.7">31</text>
<text x="141" y="110.1">32</text>
<text x="100.6" y="115.2">19</text>
<text x="100.6" y="117.8">20</text>
<text x="103.7" y="116.5">PB1</text>
<text x="103.7" y="119">PB2</text>
<text x="136.5" y="119">PA8</text>
<text x="136.5" y="116.5">PA9</text>
<text x="141" y="117.8">29</text>
<text x="141" y="115.2">30</text>
<text x="100.6" y="120.3">21</text>
<text x="100.6" y="122.8">22</text>
<text x="100.6" y="125.4">23</text>
<text x="103.7" y="121.6">PB10</text>
<text x="103.7" y="124.1">PB11</text>
<text x="135.5" y="124.1">PB14</text>
<text x="135.5" y="121.6">PB15</text>
<text x="141" y="125.4">26</text>
<text x="141" y="122.8">27</text>
<text x="141" y="120.3">28</text>
<text x="100.6" y="127.9">24</text>
<text x="103.7" y="126.7">VSS_1</text>
<text x="103.7" y="129.2">VDD_1</text>
<text x="135.5" y="129.2">PB12</text>
<text x="135.5" y="126.7">PB13</text>
<text x="141" y="127.9">25</text>
<text x="237.6" y="136.8">1</text>
<text x="246.3" y="136.8">2</text>
<text x="237.6" y="141.9">3</text>
<text x="246.3" y="141.9">4</text>
<text x="67.3" y="154.6">1</text>
<text x="69.4" y="155.9">1</text>
<text x="71.6" y="155.9">2</text>
<text x="73.7" y="154.6">2</text>
<text x="67.3" y="157.1">3</text>
<text x="67.3" y="159.7">5</text>
<text x="69.4" y="158.4">3</text>
<text x="69.4" y="160.9">5</text>
<text x="71.6" y="160.9">6</text>
<text x="71.6" y="158.4">4</text>
<text x="73.7" y="159.7">6</text>
<text x="73.7" y="157.1">4</text>
<text x="67.3" y="162.2">7</text>
<text x="69.4" y="163.5">7</text>
<text x="71.6" y="163.5">8</text>
<text x="73.7" y="162.2">8</text>
</g>
<g font-size="1.5" fill="#000080">
<text x="239.9" y="135.3">SW1</text>
<text x="68.5" y="151.8">CN1</text>
</g>
</svg>
